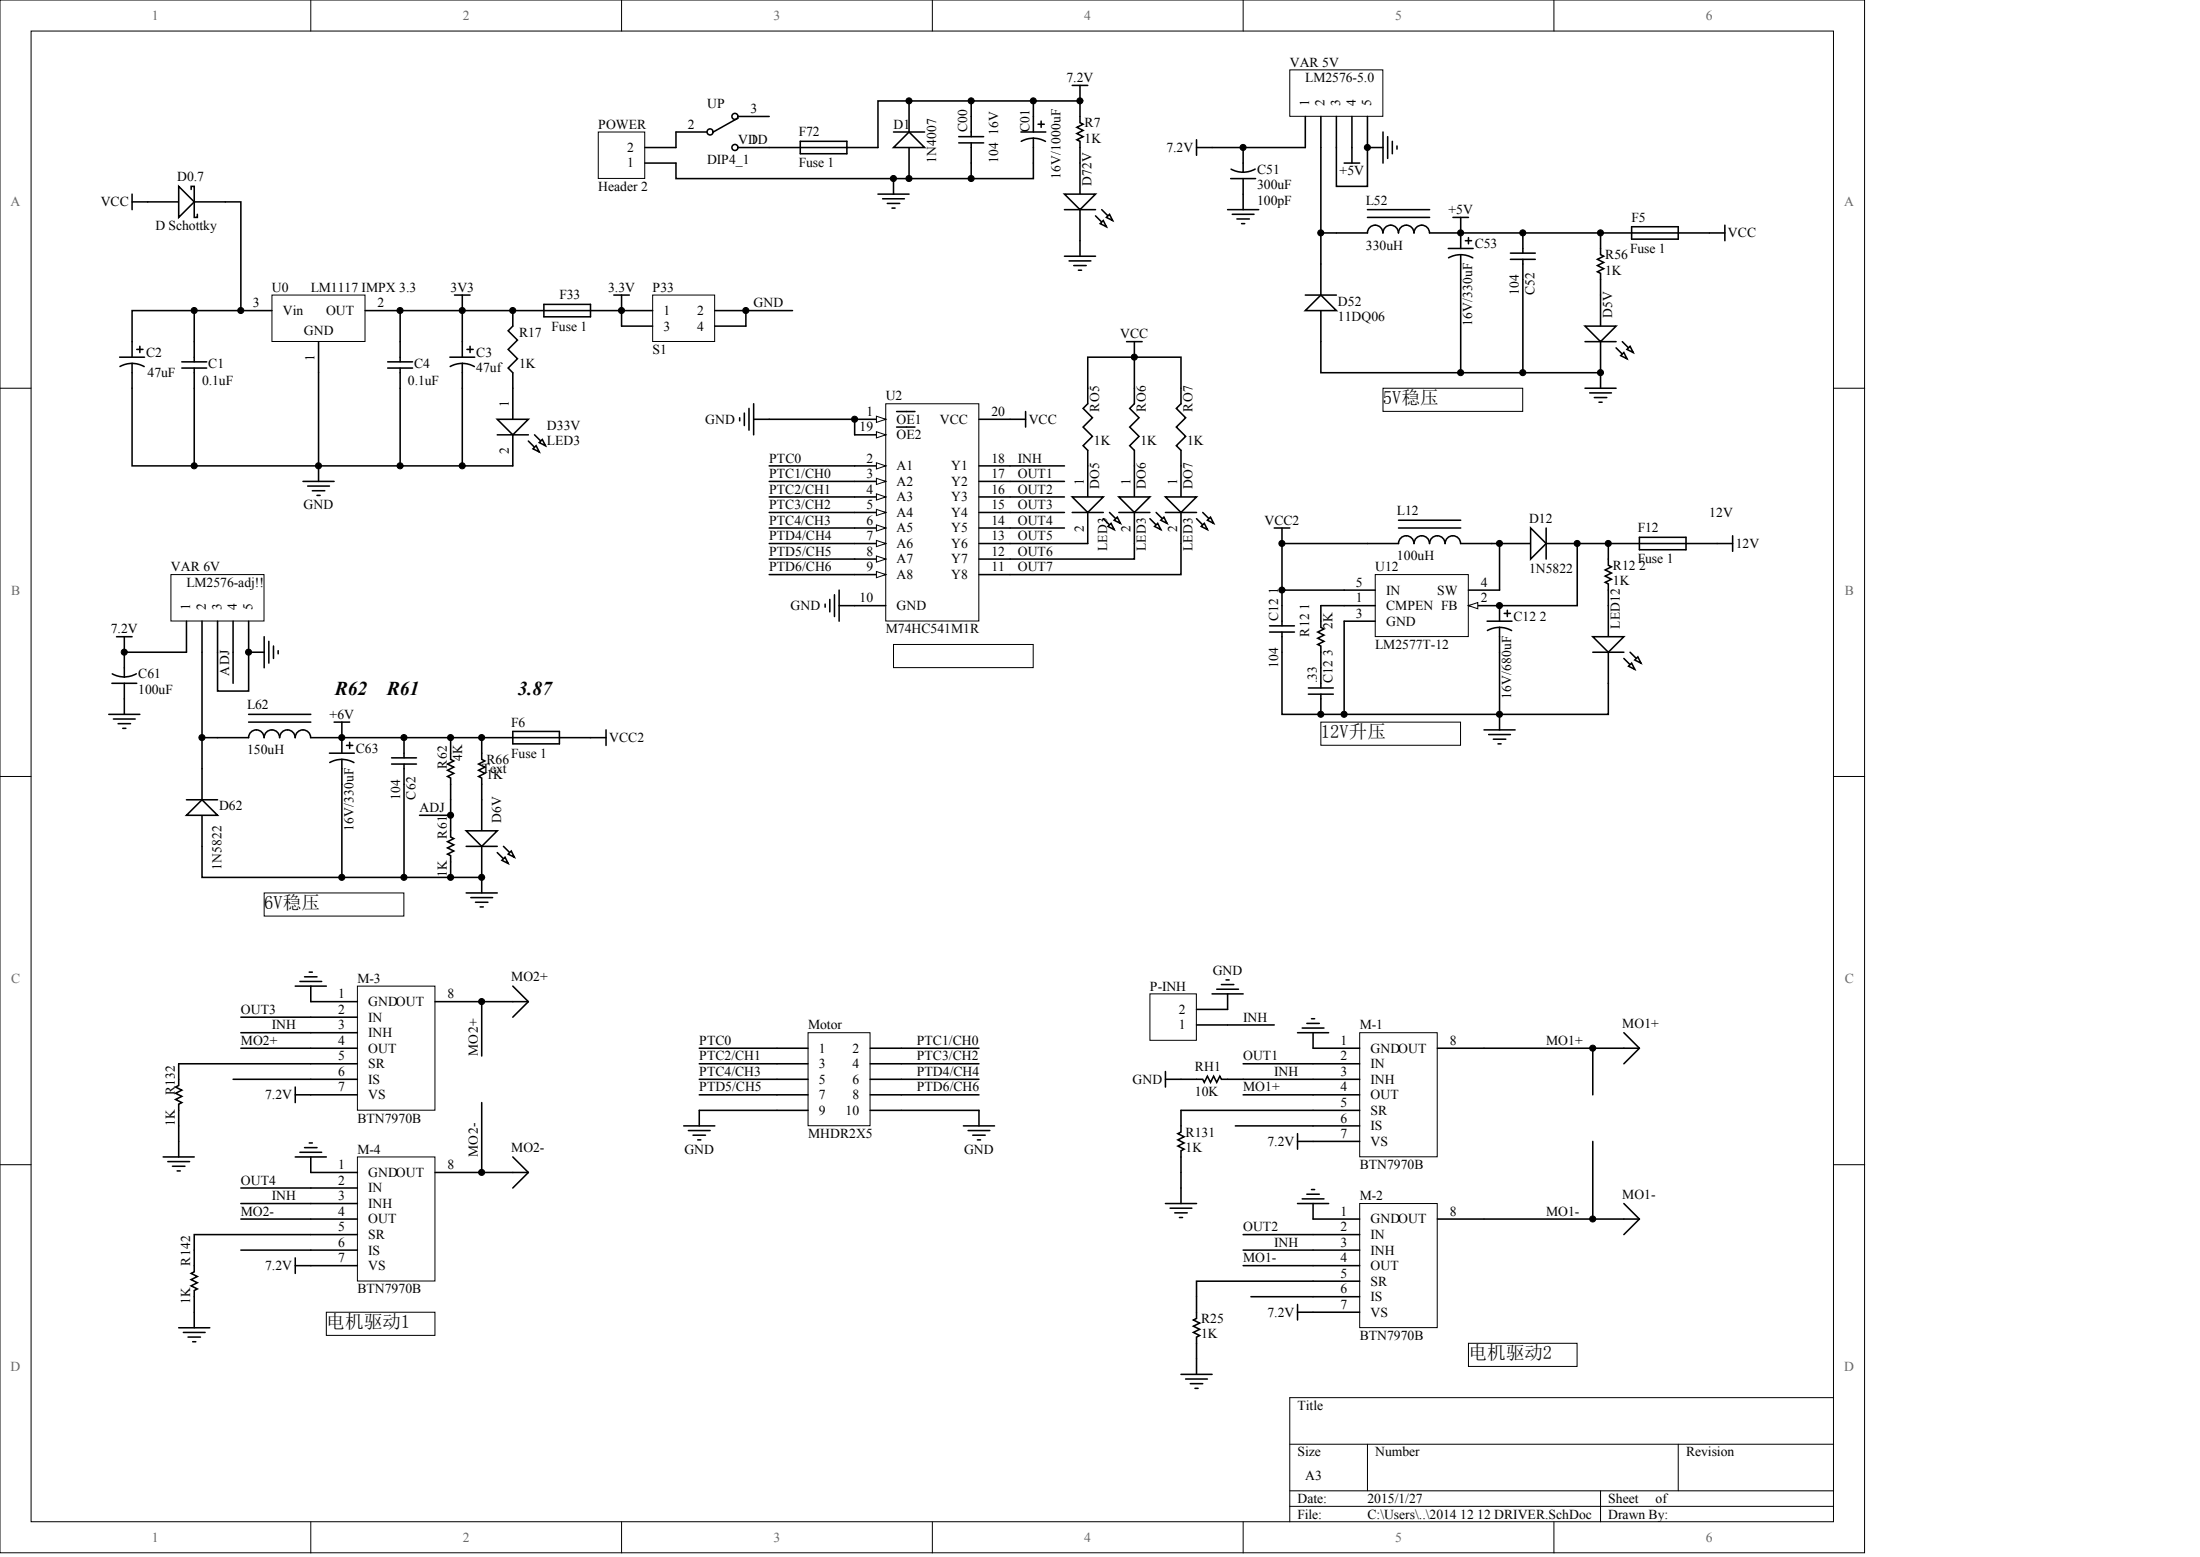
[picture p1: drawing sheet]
<svg xmlns="http://www.w3.org/2000/svg" width="840mm" height="594mm" viewBox="0 0 840 594" stroke-linecap="round" stroke-linejoin="round" font-family="sans-serif">
<g fill="#fff" stroke="#000" stroke-width=".38">
<path d="M0 0h711.6v592.5h-711.6z"/>
<path d="M11.9 11.9h687.8v568.7h-687.8z"/>
</g>
<g fill="none" stroke="#000" stroke-width=".38">
<path d="M118.6 0v11.9M237.2 0v11.9M355.8 0v11.9M474.4 0v11.9M593 0v11.9M0 148.1h11.9M699.8 148.1h11.9M0 296.3h11.9M699.8 296.3h11.9M0 444.4h11.9M699.8 444.4h11.9M699.8 533.3h-207.6v47.4"/>
<path d="M492.2 551.1h207.6M521.9 551.1v17.7M640.5 551.1v17.7M492.2 568.8h207.6M492.2 574.8h207.6M610.8 568.8v11.9M118.6 580.7v11.8M237.2 580.7v11.8M355.8 580.7v11.8M474.4 580.7v11.8M593 580.7v11.8"/>
</g>
<g fill="none" stroke="#000" stroke-width=".59">
<path d="M74.1 118.5h-23.7v17.8M151.2 118.5h1.5M234.3 112.6h5.9M237.2 112.6v5.9M45.7 136.3h9.5M50.4 138.7v39.1h23.7M50.4 138.7l2.7 .4 1.9 .8M50.4 138.7l-2.7 .3-1.9 .8M52.2 133.3h2.4M53.4 132.1v2.4M69.4 138.1h9.5M74.1 130.4v7.7"/>
<path d="M148 138.1h9.5M171.7 136.3h9.5M176.4 138.7l2.7 .4 1.9 .8M176.4 138.7l-2.7 .3-1.9 .8M176.4 136.3v-17.8h-23.7v19.6M176.4 138.7v39.1h-23.7v-37.4M178.2 133.3h2.4M179.4 132.1v2.4M69.4 140.4h9.5M74.1 140.4v7.7M121.6 142.2v35.6M148 140.4h9.5"/>
<path d="M195.7 148.1v11.9M195.7 165.9v11.9"/>
</g>
<path d="M189.8 160h11.8l-5.9 5.9z" fill="#fff" stroke="#000" stroke-width=".59"/>
<path d="M201.6 168.3l4.2 4.1M204 165.9l4.2 4.2" fill="none" stroke="#000" stroke-width=".59"/>
<g fill="#fff" stroke="#000" stroke-width=".59">
<path d="M203.4 171.2l1.2-1.1 1.2 2.3z"/>
<path d="M205.8 168.9l1.2-1.2 1.2 2.4z"/>
</g>
<path d="M176.4 118.5h19.3v5.9l-1.8 1.8 3.6 3.6-3.6 3.5 3.6 3.6-3.6 3.5 1.8 1.8v5.9M74.1 148.1v29.7h78.6M121.6 177.8v5.9M189.8 165.9h11.8M115.6 183.7h11.9M117.4 185.5h8.3M119.2 187.2h4.7M121 189h1.2" fill="none" stroke="#000" stroke-width=".59"/>
<path d="M103.8 112.6h35.5v17.7h-35.5z" fill="#fff" stroke="#000" stroke-width=".38"/>
<path d="M50.4 74.1v5.9M50.4 77h17.8M74.1 77h11.9M91.9 118.5h11.9M139.4 118.5h11.8M121.6 130.4v11.8" fill="none" stroke="#000" stroke-width=".59"/>
<path d="M68.2 71.1l5.9 5.9-5.9 6z" fill="#fff" stroke="#000" stroke-width=".59"/>
<path d="M456.6 53.3v6M456.6 56.3h6M521.9 56.3h5.9M527.8 50.4v11.8M529.6 52.1v8.3M531.4 53.9v4.8M533.1 55.7v1.2M72.9 72.3v-1.2h1.2v11.9h1.2v-1.2M86 77h5.9v41.5h-17.8v11.9" fill="none" stroke="#000" stroke-width=".59"/>
<path d="M492.2 26.7h35.6v17.7h-35.6z" fill="#fff" stroke="#000" stroke-width=".38"/>
<g fill="none" stroke="#000" stroke-width=".59">
<path d="M474.4 56.3v9.5M498.2 44.4v11.9h-35.6M504.1 44.4v11.9M510 44.4v26.7h11.9v-26.7M515.9 44.4v17.8M468.5 80h11.9M469.7 68.1h9.5M469.8 64.5l2.6 1 2 .2M474.4 68.1v11.9M479 64.5l-2.5 1-2.1 .2M513 62.2h5.9M470.3 81.8h8.3"/>
<path d="M472.1 83.5h4.7M473.8 85.3h1.2M610.8 88.9h47.5M622.7 86.5h17.8v4.8h-17.8zM658.3 85.9v5.9M610.8 112.6v11.8M610.8 130.4v11.8"/>
</g>
<path d="M604.9 124.4h11.9l-6 6z" fill="#fff" stroke="#000" stroke-width=".59"/>
<path d="M616.8 132.7l4.1 4.2M619.1 130.4l4.2 4.1" fill="none" stroke="#000" stroke-width=".59"/>
<g fill="#fff" stroke="#000" stroke-width=".59">
<path d="M618.5 135.7l1.2-1.2 1.2 2.4z"/>
<path d="M620.9 133.3l1.2-1.2 1.2 2.4z"/>
</g>
<g fill="none" stroke="#000" stroke-width=".59">
<path d="M521.9 80h23.7M521.9 83h23.7M527.7 88.9a2.94 2.94 0 0 0-2.9-3 2.94 2.94 0 0 0-2.9 3h-17.8M527.8 88.9a2.97 2.97 0 0 1 3-3 2.97 2.97 0 0 1 2.9 3 2.97 2.97 0 0 1 3-3 2.97 2.97 0 0 1 3 3 2.97 2.97 0 0 1 2.9-3 2.97 2.97 0 0 1 3 3h65.2v8.3l1.2 .6-2.4 1.2 2.4 1.1-2.4 1.2 2.4 1.2-2.4 1.2 1.2 .6v8.3M552.7 94.8h9.5M554.5 83h5.9M557.5 97.2l2 .2 2.6 1M557.5 97.2l-2.8 .4-1.9 .8M557.5 97.2v45h23.7v-43.2M557.5 83v11.8M559.2 91.8h2.4M560.4 90.7v2.3"/>
<path d="M576.4 96.6h9.5M576.4 99h9.5M581.2 88.9v7.7M504.1 118.5v23.7h53.4M504.1 100.7v11.9M604.9 130.4h11.9M581.2 142.2h29.6v5.9M604.9 148.1h11.9M606.7 149.9h8.3M608.5 151.7h4.7M610.2 153.5h1.2"/>
</g>
<path d="M498.2 118.5l5.9-5.9 5.9 5.9z" fill="#fff" stroke="#000" stroke-width=".59"/>
<path d="M504.1 56.3v44.4M498.2 112.6h11.8" fill="none" stroke="#000" stroke-width=".59"/>
<path d="M518.9 394h29.6v47.4h-29.6z" fill="#fff" stroke="#000" stroke-width=".38"/>
<g fill="none" stroke="#000" stroke-width=".59">
<path d="M495.2 394h11.9M497 392.3h8.3M498.8 390.5h4.7M500.5 388.7h1.2M501.1 394v6h17.8M548.6 400h59.3v17.7M474.4 405.9h44.5M474.4 411.8h44.5M474.4 417.7h44.5M495.2 435.5h23.7M495.2 432.5v6M501.1 429.6h17.8"/>
<path d="M518.9 423.7h-68.2v8.3l-1.2 .5 2.4 1.2-2.4 1.2 2.4 1.2-2.4 1.2 2.4 1.2-1.2 .6v8.3M607.9 435.5v29.6h-41.5M444.8 459.2h11.8M450.7 453.3v5.9M495.2 459.2h11.9M497 457.4h8.3M498.8 455.7h4.7M500.5 453.9h1.2M501.1 459.2v5.9M446.6 461h8.3M448.3 462.8h4.8M450.1 464.5h1.2"/>
<path d="M474.4 471.1h26.7M474.4 477h26.7M474.4 482.9h26.7M495.2 497.7v6M501.1 488.8h-44.5v14.3l-1.1 .6 2.3 1.1-2.3 1.2 2.3 1.2-2.3 1.2 2.3 1.2-1.2 .6v14.2M495.2 500.7h5.9M450.7 524.4h11.9M452.5 526.2h8.3M454.3 527.9h4.7M456.1 529.7h1.1"/>
</g>
<path d="M518.9 459.2h29.6v47.4h-29.6z" fill="#fff" stroke="#000" stroke-width=".38"/>
<g fill="none" stroke="#000" stroke-width=".59">
<path d="M293.6 56.3h41.5M305.4 53.9h17.8v4.8h-17.8zM335.1 74.1h11.8M336.8 75.8h8.4M338.6 77.6h4.8M340.4 79.4h1.2M341 68.1v6M412.2 62.2v11.9M412.2 80v17.8M406.2 97.8h11.9M408 99.5h8.3M409.8 101.3h4.7"/>
<path d="M411.6 103.1h1.2M607.9 400h17.8M619.7 394l6 6M625.7 400l-6 5.9M619.7 459.2l6 5.9M501.1 465.1h17.8M501.1 471.1h17.8M501.1 477h17.8M548.6 465.1h17.8M607.9 465.1h17.8M625.7 465.1l-6 6M501.1 482.9h17.8"/>
<path d="M501.1 488.8h17.8M501.1 494.8h17.8M501.1 500.7h17.8"/>
</g>
<path d="M406.2 74.1h11.9l-5.9 5.9z" fill="#fff" stroke="#000" stroke-width=".59"/>
<path d="M420.5 80l4.1 4.1M418.1 82.4l4.1 4.1" fill="none" stroke="#000" stroke-width=".59"/>
<g fill="#fff" stroke="#000" stroke-width=".59">
<path d="M419.9 85.3l1.2-1.2 1.1 2.4z"/>
<path d="M422.2 83l1.2-1.2 1.2 2.3z"/>
</g>
<path d="M346.9 38.5v11.9M412.2 38.5v8.3l1.2 .6-2.4 1.2 2.4 1.2-2.4 1.2 2.4 1.1-2.4 1.2 1.2 .6v8.3M346.9 56.3v11.8M365.9 52.1h9.5M365.9 54.5h9.5M370.7 44.4v7.7M370.7 54.5v7.7M406.2 80h11.9" fill="none" stroke="#000" stroke-width=".59"/>
<path d="M341 56.3l5.9-5.9 6 5.9z" fill="#fff" stroke="#000" stroke-width=".59"/>
<path d="M341 50.4h11.9M389.6 50.4h9.5M394.4 52.7l2.7 .4 1.9 .9M394.4 52.7l-2.7 .4-1.9 .8M394.4 44.4v6M394.4 52.7v9.5M396.2 47.4h2.3M397.3 46.2v2.4" fill="none" stroke="#000" stroke-width=".59"/>
<path d="M228.3 50.4h17.8v17.7h-17.8z" fill="#fff" stroke="#000" stroke-width=".38"/>
<g fill="none" stroke="#000" stroke-width=".59">
<path d="M370.7 38.5v5.9M394.4 38.5v5.9M409.2 32.6h5.9M412.2 32.6v5.9h-77.1v17.8M269.8 50.4h-11.8v5.9h-11.9M281.7 56.3h11.9M281.7 45l-9.5 5.4M281.7 44.4h11.9M246.1 62.2h11.9v5.9h136.4v-5.9M370.7 62.2v5.9"/>
<circle cx="271" cy="50.3" r="1.16"/>
<circle cx="280.5" cy="44.4" r="1.16"/>
<circle cx="280.5" cy="56.3" r="1.16"/>
</g>
<path d="M136.4 376.3h29.6v47.3h-29.6z" fill="#fff" stroke="#000" stroke-width=".38"/>
<g fill="none" stroke="#000" stroke-width=".59">
<path d="M112.7 376.3h11.8M114.5 374.5h8.3M116.2 372.7h4.8M118 370.9h1.2M118.6 376.3v5.9h17.8M91.9 388.1h44.5M91.9 394h44.5M91.9 400h44.5M166.1 382.2h17.7v20.7M112.7 417.7h23.7M112.7 414.8v5.9M118.6 411.8h17.8"/>
<path d="M136.4 405.9h-68.2v8.3l-1.2 .6 2.4 1.2-2.4 1.1 2.4 1.2-2.4 1.2 2.4 1.2-1.2 .6v8.3M68.2 435.5v5.9M114.5 439.7h8.3M116.2 437.9h4.8M118 436.1h1.2M183.8 420.7v26.7M62.3 441.4h11.8M64 443.2h8.4M65.8 445h4.8M67.6 446.8h1.2M91.9 453.3h26.7M91.9 459.2h26.7"/>
<path d="M112.7 441.4h11.8M118.6 441.4v6M91.9 465.1h26.7M112.7 479.9v6M118.6 471.1h-44.5v14.2l-1.2 .6 2.4 1.2-2.4 1.1 2.4 1.2-2.4 1.2 2.4 1.2-1.2 .6v14.2M112.7 482.9h5.9M68.2 506.6h11.9M70 508.4h8.3M71.8 510.2h4.7M73.5 511.9h1.2"/>
</g>
<path d="M136.4 441.4h29.6v47.4h-29.6z" fill="#fff" stroke="#000" stroke-width=".38"/>
<g fill="none" stroke="#000" stroke-width=".59">
<path d="M195.7 376.3l5.9 5.9M183.8 382.2h17.8M201.6 382.2l-5.9 5.9M89 411.8h29.6M444.8 411.8h14.2l.6 1.2 1.2-2.4 1.2 2.4 1.2-2.4 1.2 2.4 1.1-2.4 .6 1.2h8.3M444.8 408.8v6M471.5 429.6h29.6M118.6 447.4h17.8M118.6 453.3h17.8M118.6 459.2h17.8M166.1 447.4h35.5M195.7 441.4l5.9 6"/>
<path d="M201.6 447.4l-5.9 5.9M450.7 447.4v5.9M91.9 477h44.5M118.6 465.1h17.8M118.6 471.1h17.8M118.6 482.9h17.8M477.4 494.8h23.7"/>
</g>
<path d="M338 154.1h35.6v82.9h-35.6z" fill="#fff" stroke="#000" stroke-width=".38"/>
<path d="M326.2 160h11.8" fill="none" stroke="#000" stroke-width=".59"/>
<path d="M334.5 158.8l3.5 1.2-3.5 1.2z" fill="#fff" stroke="#000" stroke-width=".38"/>
<path d="M342.2 157h7M326.2 177.8h11.8" fill="none" stroke="#000" stroke-width=".59"/>
<path d="M334.5 176.6l3.5 1.2-3.5 1.1z" fill="#fff" stroke="#000" stroke-width=".38"/>
<path d="M326.2 183.7h11.8" fill="none" stroke="#000" stroke-width=".59"/>
<path d="M334.5 182.5l3.5 1.2-3.5 1.2z" fill="#fff" stroke="#000" stroke-width=".38"/>
<path d="M326.2 189.6h11.8" fill="none" stroke="#000" stroke-width=".59"/>
<path d="M334.5 188.4l3.5 1.2-3.5 1.2z" fill="#fff" stroke="#000" stroke-width=".38"/>
<path d="M326.2 195.5h11.8" fill="none" stroke="#000" stroke-width=".59"/>
<path d="M334.5 194.4l3.5 1.1-3.5 1.2z" fill="#fff" stroke="#000" stroke-width=".38"/>
<path d="M326.2 201.5h11.8" fill="none" stroke="#000" stroke-width=".59"/>
<path d="M334.5 200.3l3.5 1.2-3.5 1.1z" fill="#fff" stroke="#000" stroke-width=".38"/>
<path d="M326.2 207.4h11.8" fill="none" stroke="#000" stroke-width=".59"/>
<path d="M334.5 206.2l3.5 1.2-3.5 1.2z" fill="#fff" stroke="#000" stroke-width=".38"/>
<path d="M326.2 213.3h11.8" fill="none" stroke="#000" stroke-width=".59"/>
<path d="M334.5 212.1l3.5 1.2-3.5 1.2z" fill="#fff" stroke="#000" stroke-width=".38"/>
<path d="M326.2 219.2h11.8" fill="none" stroke="#000" stroke-width=".59"/>
<path d="M334.5 218.1l3.5 1.1-3.5 1.2z" fill="#fff" stroke="#000" stroke-width=".38"/>
<path d="M326.2 165.9h11.8M373.6 177.8h11.9M373.6 195.5h11.9M373.6 189.6h11.9M373.6 183.7h11.9M373.6 219.2h11.9M373.6 213.3h11.9M373.6 207.4h11.9M373.6 201.5h11.9M326.2 231.1h11.8" fill="none" stroke="#000" stroke-width=".59"/>
<path d="M334.5 164.7l3.5 1.2-3.5 1.2z" fill="#fff" stroke="#000" stroke-width=".38"/>
<g fill="none" stroke="#000" stroke-width=".59">
<path d="M282.3 159.4v1.2M284.1 157.6v4.8M285.8 155.8v8.3M287.6 160h38.6v5.9M287.6 154.1v11.8M373.6 160h17.8M391.4 157v5.9M176.4 177.8h19.3M293.6 177.8h32.6M342.2 162.9h7M385.5 177.8h20.7M293.6 183.7h32.6"/>
<path d="M293.6 189.6h32.6M293.6 195.5h32.6M385.5 183.7h20.7M385.5 189.6h20.7M385.5 195.5h20.7M293.6 201.5h32.6M293.6 207.4h32.6M293.6 213.3h32.6M293.6 219.2h32.6M385.5 201.5h20.7M314.9 230.5v1.2M316.7 228.7v4.8"/>
<path d="M318.5 226.9v8.3M320.2 225.2v11.8M320.2 231.1h6M68.2 429.6v5.9"/>
</g>
<g fill="#fff" stroke="#000" stroke-width=".38">
<path d="M527.8 148.1h53.3v8.9h-53.3z"/>
<path d="M341 245.9h53.3v8.8h-53.3z"/>
<path d="M124.5 500.7h41.5v8.8h-41.5z"/>
<path d="M560.4 512.5h41.5v8.9h-41.5z"/>
<path d="M438.9 379.2h17.7v17.7h-17.7z"/>
</g>
<path d="M385.5 207.4h29.6M432.9 207.4v5.9h-47.4M450.7 207.4v11.8h-65.2M462.6 379.2h11.8M464.4 377.4h8.3M466.1 375.7h4.8M467.9 373.9h1.2M468.5 379.2v5.9h-11.9M456.6 391.1h29.7" fill="none" stroke="#000" stroke-width=".59"/>
<path d="M524.8 219.2h35.6v23.7h-35.6z" fill="#fff" stroke="#000" stroke-width=".38"/>
<path d="M513 231.1h11.8M560.4 231.1h11.9" fill="none" stroke="#000" stroke-width=".59"/>
<path d="M560.4 231.1l3.6-1.2v2.4z" fill="#fff" stroke="#000" stroke-width=".38"/>
<path d="M486.3 201.5h5.9M489.3 201.5v5.9M613.8 207.4h41.5M625.7 205h17.8v4.8h-17.8zM513 225.2h11.8M513 237h11.8M560.4 225.2h11.9M613.8 231.1v11.8M613.8 248.9v11.8" fill="none" stroke="#000" stroke-width=".59"/>
<path d="M607.9 242.9h11.8l-5.9 6z" fill="#fff" stroke="#000" stroke-width=".59"/>
<path d="M619.7 251.2l4.2 4.2M622.1 248.9l4.2 4.1" fill="none" stroke="#000" stroke-width=".59"/>
<g fill="#fff" stroke="#000" stroke-width=".59">
<path d="M621.5 254.2l1.2-1.2 1.2 2.4z"/>
<path d="M623.9 251.8l1.2-1.2 1.2 2.4z"/>
</g>
<g fill="none" stroke="#000" stroke-width=".59">
<path d="M533.7 198.5h23.8M533.7 201.5h23.8M551.5 207.4a2.97 2.97 0 0 0-3-3 2.97 2.97 0 0 0-3 3 2.97 2.97 0 0 0-2.9-3 2.97 2.97 0 0 0-3 3 2.94 2.94 0 0 0-2.9-3 2.94 2.94 0 0 0-3 3h-11.8M557.4 207.4a2.94 2.94 0 0 0-2.9-3 2.94 2.94 0 0 0-3 3M557.5 207.4h11.8M613.8 207.4v8.3l1.2 .6-2.4 1.2 2.4 1.1-2.4 1.2 2.4 1.2-2.4 1.2 1.2 .6v8.3M567.5 237h9.5M572.3 239.4l2.7 .4 1.9 .8M572.3 239.4l-2.1 .2-2.5 1M572.3 231.1v5.9M572.3 239.4v9.5M574.1 234.1h2.3"/>
<path d="M575.3 232.9v2.3M607.9 248.9h11.8M566.4 278.5h11.8M572.3 272.6v5.9M568.1 280.3h8.3M569.9 282h4.8M571.7 283.8h1.2"/>
</g>
<path d="M504.1 275.5h53.3v8.9h-53.3z" fill="#fff" stroke="#000" stroke-width=".38"/>
<g fill="none" stroke="#000" stroke-width=".59">
<path d="M521.9 207.4h-32.6v31.4M569.3 207.4h3v17.8M572.3 207.4h11.8M590.1 207.4h11.8M613.8 207.4h-11.9v23.7h-29.6M655.3 207.4h5.9M661.2 204.4v5.9M484.5 238.8h9.5M489.3 225.2h23.7M513 231.1h-8.9v8.3l1.2 .6-2.4 1.2 2.4 1.1-2.4 1.2 2.4 1.2-2.4 1.2 1.2 .6v16M513 237v35.6M484.5 241.2h9.5"/>
<path d="M489.3 241.2v31.4h124.5v-11.9M572.3 248.9v23.7M499.3 262.5h9.5M499.3 264.9h9.5M504.1 264.9v7.7"/>
</g>
<path d="M584.1 201.5l6 5.9-6 5.9z" fill="#fff" stroke="#000" stroke-width=".59"/>
<path d="M590.1 201.5v11.8M44.5 242.9h5.9M47.4 242.9v6M94.9 248.9h5.9M100.8 242.9v11.9M102.6 244.7v8.3M104.4 246.5v4.7M106.2 248.3v1.2" fill="none" stroke="#000" stroke-width=".59"/>
<path d="M65.2 219.2h35.6v17.8h-35.6z" fill="#fff" stroke="#000" stroke-width=".38"/>
<g fill="none" stroke="#000" stroke-width=".59">
<path d="M71.2 237v11.9h-23.8v9.4M77.1 237v11.9M83 237v26.7h11.9v-26.7M89 237v11.9M52 257.1a9.5 9.5 0 0 1-9.2 0M41.5 272.6h11.9M42.7 260.7h9.5M43.3 274.3h8.3M45.1 276.1h4.7M46.9 277.9h1.1M47.4 260.7v11.9M195.7 279.1h17.8v4.7h-17.8z"/>
<path d="M231.3 278.5v5.9M183.8 281.5h47.5M183.8 305.2v11.8M183.8 322.9v11.9"/>
</g>
<path d="M177.9 317h11.9l-6 5.9z" fill="#fff" stroke="#000" stroke-width=".59"/>
<path d="M189.8 325.3l4.1 4.1M192.1 322.9l4.2 4.2" fill="none" stroke="#000" stroke-width=".59"/>
<g fill="#fff" stroke="#000" stroke-width=".59">
<path d="M191.6 328.3l1.1-1.2 1.2 2.3z"/>
<path d="M193.9 325.9l1.2-1.2 1.2 2.4z"/>
</g>
<g fill="none" stroke="#000" stroke-width=".59">
<path d="M94.9 275.5h23.7M94.9 272.6h23.7M127.5 275.5h5.9M130.5 275.5v11.9M77.1 293.3v11.9M100.8 281.5a2.94 2.94 0 0 0-3-3 2.94 2.94 0 0 0-2.9 3h-17.8M106.7 281.5a2.94 2.94 0 0 0-2.9-3 2.94 2.94 0 0 0-3 3M112.6 281.5a2.94 2.94 0 0 0-2.9-3 2.94 2.94 0 0 0-3 3M112.7 281.5a2.97 2.97 0 0 1 2.9-3 2.97 2.97 0 0 1 3 3h65.2v8.2l1.2 .6-2.3 1.2 2.3 1.2-2.3 1.2 2.3 1.2-2.3 1.2 1.1 .6v8.3M125.7 287.4h9.5M130.5 289.7l2 .3 2.6 1M130.5 289.7l-2.7 .4-2 .8"/>
<path d="M130.5 289.7v45.1h23.7v-43.3M132.2 284.4h2.4M133.4 283.2v2.4M149.4 289.2h9.5M149.4 291.5h9.5M154.2 281.5v7.7M77.1 311.1v23.7h53.4M154.2 334.8h29.6v5.9M177.9 322.9h11.9M177.9 340.7h11.9M179.7 342.5h8.3M181.5 344.3h4.7"/>
<path d="M183.3 346h1.1"/>
</g>
<path d="M71.2 311.1l5.9-5.9 5.9 5.9z" fill="#fff" stroke="#000" stroke-width=".59"/>
<path d="M77.1 248.9v44.4M71.2 305.2h11.8" fill="none" stroke="#000" stroke-width=".59"/>
<path d="M100.8 340.7h53.3v8.8h-53.3z" fill="#fff" stroke="#000" stroke-width=".38"/>
<path d="M89 248.9v11.8M172 281.5v8.2l1.2 .6-2.4 1.2 2.4 1.2-2.4 1.2 2.4 1.2-2.4 1.2 1.2 .6v14.2h-11.9M172 311.1v8.3l1.2 .6-2.4 1.2 2.4 1.1-2.4 1.2 2.4 1.2-2.4 1.2 1.2 .6v8.3" fill="none" stroke="#000" stroke-width=".59"/>
<path d="M308.4 394h23.6v35.5h-23.6z" fill="#fff" stroke="#000" stroke-width=".38"/>
<g fill="none" stroke="#000" stroke-width=".59">
<path d="M173.5 112.6h5.9M176.4 112.6v5.9M195.7 118.5h41.5M207.6 116.1h17.8v4.8h-17.8zM415.1 177.8v11.8M415.1 195.5v11.9M266.9 400h41.5M332.1 400h41.5M266.9 405.9h41.5M266.9 411.8h41.5M266.9 417.7h41.5M332.1 405.9h41.5"/>
<path d="M332.1 411.8h41.5M332.1 417.7h41.5M260.9 429.6h11.9M262.7 431.4h8.3M264.5 433.1h4.7M266.3 434.9h1.2M308.4 423.7h-41.5v5.9M332.1 423.7h41.5v5.9M367.7 429.6h11.8M369.5 431.4h8.3M371.2 433.1h4.8M373 434.9h1.2"/>
</g>
<path d="M409.2 189.6h11.9l-6 5.9z" fill="#fff" stroke="#000" stroke-width=".59"/>
<path d="M421.1 197.9l4.1 4.2M423.4 195.5l4.2 4.2" fill="none" stroke="#000" stroke-width=".59"/>
<g fill="#fff" stroke="#000" stroke-width=".59">
<path d="M422.8 200.9l1.2-1.2 1.2 2.4z"/>
<path d="M425.2 198.5l1.2-1.2 1.2 2.4z"/>
</g>
<path d="M415.1 148.1v6l-1.7 1.7 3.5 3.6-3.5 3.5 3.5 3.6-3.5 3.6 1.7 1.7v6M432.9 177.8v11.8M409.2 195.5h11.9M432.9 195.5v11.9" fill="none" stroke="#000" stroke-width=".59"/>
<path d="M427 189.6h11.9l-6 5.9z" fill="#fff" stroke="#000" stroke-width=".59"/>
<path d="M438.9 197.9l4.1 4.2M441.2 195.5l4.2 4.2" fill="none" stroke="#000" stroke-width=".59"/>
<g fill="#fff" stroke="#000" stroke-width=".59">
<path d="M440.6 200.9l1.2-1.2 1.2 2.4z"/>
<path d="M443 198.5l1.2-1.2 1.2 2.4z"/>
</g>
<path d="M432.9 148.1v6l-1.8 1.7 3.6 3.6-3.6 3.5 3.6 3.6-3.6 3.6 1.8 1.7v6M450.7 177.8v11.8M427 195.5h11.9M450.7 195.5v11.9" fill="none" stroke="#000" stroke-width=".59"/>
<path d="M444.8 189.6h11.8l-5.9 5.9z" fill="#fff" stroke="#000" stroke-width=".59"/>
<path d="M456.6 197.9l4.2 4.2M459 195.5l4.2 4.2" fill="none" stroke="#000" stroke-width=".59"/>
<g fill="#fff" stroke="#000" stroke-width=".59">
<path d="M458.4 200.9l1.2-1.2 1.2 2.4z"/>
<path d="M460.8 198.5l1.2-1.2 1.2 2.4z"/>
</g>
<path d="M430 130.4h5.9M432.9 130.4v17.7M415.1 148.1v-11.8h35.6v17.8l-1.8 1.7 3.6 3.6-3.6 3.5 3.6 3.6-3.6 3.6 1.8 1.7v6M444.8 195.5h11.8" fill="none" stroke="#000" stroke-width=".59"/>
<path d="M249.1 112.6h23.6v17.7h-23.6z" fill="#fff" stroke="#000" stroke-width=".38"/>
<path d="M249.1 118.5h-11.9v5.9h11.9M272.8 118.5h11.9M302.5 118.5h-17.8v5.9h-11.9" fill="none" stroke="#000" stroke-width=".59"/>
<g fill="#000" stroke="#000" stroke-width=".38">
<circle cx="346.9" cy="38.5" r="1.16"/>
<circle cx="370.6" cy="38.5" r="1.16"/>
<circle cx="394.3" cy="38.5" r="1.16"/>
<circle cx="412.1" cy="38.5" r="1.16"/>
<circle cx="474.4" cy="56.3" r="1.16"/>
<circle cx="521.8" cy="56.3" r="1.16"/>
<circle cx="341" cy="68.1" r="1.16"/>
<circle cx="346.9" cy="68.1" r="1.16"/>
<circle cx="370.6" cy="68.1" r="1.16"/>
<circle cx="504.1" cy="88.9" r="1.16"/>
<circle cx="557.4" cy="88.9" r="1.16"/>
<circle cx="581.2" cy="88.9" r="1.16"/>
<circle cx="610.8" cy="88.9" r="1.16"/>
<circle cx="74.1" cy="118.5" r="1.16"/>
<circle cx="91.9" cy="118.5" r="1.16"/>
<circle cx="152.7" cy="118.5" r="1.16"/>
<circle cx="176.4" cy="118.5" r="1.16"/>
<circle cx="195.7" cy="118.5" r="1.16"/>
<circle cx="237.2" cy="118.5" r="1.16"/>
<circle cx="284.6" cy="118.5" r="1.16"/>
<circle cx="432.9" cy="136.3" r="1.16"/>
<circle cx="326.1" cy="160" r="1.16"/>
<circle cx="557.4" cy="142.2" r="1.16"/>
<circle cx="581.2" cy="142.2" r="1.16"/>
<circle cx="610.8" cy="142.2" r="1.16"/>
<circle cx="74.1" cy="177.7" r="1.16"/>
<circle cx="121.5" cy="177.7" r="1.16"/>
<circle cx="152.7" cy="177.7" r="1.16"/>
<circle cx="176.4" cy="177.7" r="1.16"/>
<circle cx="489.2" cy="207.4" r="1.16"/>
<circle cx="572.3" cy="207.4" r="1.16"/>
<circle cx="601.9" cy="207.4" r="1.16"/>
<circle cx="613.8" cy="207.4" r="1.16"/>
<circle cx="489.2" cy="225.1" r="1.16"/>
<circle cx="572.3" cy="231.1" r="1.16"/>
<circle cx="47.4" cy="248.8" r="1.16"/>
<circle cx="94.9" cy="248.8" r="1.16"/>
<circle cx="504.1" cy="272.5" r="1.16"/>
<circle cx="513" cy="272.5" r="1.16"/>
<circle cx="572.3" cy="272.5" r="1.16"/>
<circle cx="77.1" cy="281.4" r="1.16"/>
<circle cx="130.4" cy="281.4" r="1.16"/>
<circle cx="154.2" cy="281.4" r="1.16"/>
<circle cx="172" cy="281.4" r="1.16"/>
<circle cx="183.8" cy="281.4" r="1.16"/>
<circle cx="172" cy="311" r="1.16"/>
<circle cx="130.4" cy="334.8" r="1.16"/>
<circle cx="154.2" cy="334.8" r="1.16"/>
<circle cx="172" cy="334.8" r="1.16"/>
<circle cx="183.8" cy="334.8" r="1.16"/>
<circle cx="183.8" cy="382.2" r="1.16"/>
<circle cx="607.8" cy="399.9" r="1.16"/>
<circle cx="183.8" cy="447.3" r="1.16"/>
<circle cx="607.8" cy="465.1" r="1.16"/>
</g>
<g font-size="7.5">
<text x="127.7" y="265.1">R62</text>
<text x="147.6" y="265.1">R61</text>
<text x="197.6" y="265.1">3.87</text>
</g>
<g font-size="7.1">
<text x="527.8" y="154.2">5V稳压</text>
<text x="504.1" y="281.6">12V升压</text>
<text x="100.8" y="346.8">6V稳压</text>
<text x="124.5" y="506.8">电机驱动1</text>
<text x="560.4" y="518.6">电机驱动2</text>
</g>
<g font-size="5.2" fill="#696969">
<text x="58" y="7.6">1</text>
<text x="176.6" y="7.6">2</text>
<text x="295.2" y="7.6">3</text>
<text x="413.8" y="7.6">4</text>
<text x="532.4" y="7.6">5</text>
<text x="651" y="7.6">6</text>
<text x="4" y="78.7">A</text>
<text x="703.8" y="78.7">A</text>
<text x="4.2" y="226.8">B</text>
<text x="704" y="226.8">B</text>
<text x="4.2" y="375">C</text>
<text x="704" y="375">C</text>
<text x="4" y="523.1">D</text>
<text x="703.8" y="523.1">D</text>
<text x="58" y="588.3">1</text>
<text x="176.6" y="588.3">2</text>
<text x="295.2" y="588.3">3</text>
<text x="413.8" y="588.3">4</text>
<text x="532.4" y="588.3">5</text>
<text x="651" y="588.3">6</text>
</g>
<g font-size="5.2">
<text x="492.2" y="25.4">VAR 5V</text>
<text x="407" y="31.3">7.2V</text>
<text x="498.2" y="31.3">LM2576-5.0</text>
<text x="269.8" y="41.4">UP</text>
<text x="499.6" y="40.3" transform="rotate(-90 499.6 40.3)">1</text>
<text x="505.5" y="40.3" transform="rotate(-90 505.5 40.3)">2</text>
<text x="511.5" y="40.3" transform="rotate(-90 511.5 40.3)">3</text>
<text x="517.4" y="40.3" transform="rotate(-90 517.4 40.3)">4</text>
<text x="523.3" y="40.3" transform="rotate(-90 523.3 40.3)">5</text>
<text x="286.4" y="43.2">3</text>
<text x="228.3" y="49.1">POWER</text>
<text x="262.5" y="49.1">2</text>
<text x="304.8" y="52.1">F72</text>
<text x="341" y="49.1">D1</text>
<text x="369.1" y="50.4" transform="rotate(-90 369.1 50.4)">C00</text>
<text x="381" y="51.5" transform="rotate(-90 381 51.5)">16V</text>
<text x="392.9" y="50.4" transform="rotate(-90 392.9 50.4)">C01</text>
<text x="413.9" y="48.5">R7</text>
<text x="239.4" y="58">2</text>
<text x="281.7" y="55">VDD</text>
<text x="286.4" y="55">1</text>
<text x="413.9" y="54.4">1K</text>
<text x="445.1" y="58">7.2V</text>
<text x="239.4" y="63.9">1</text>
<text x="269.8" y="62.7">DIP4_1</text>
<text x="304.8" y="63.9">Fuse 1</text>
<text x="357.3" y="62.2" transform="rotate(-90 357.3 62.2)">1N4007</text>
<text x="381" y="62.2" transform="rotate(-90 381 62.2)">104</text>
<text x="67.6" y="69.2">D0.7</text>
<text x="404.7" y="68.1" transform="rotate(-90 404.7 68.1)">16V/1000uF</text>
<text x="416.6" y="71.1" transform="rotate(-90 416.6 71.1)">D72V</text>
<text x="479.8" y="66.3">C51</text>
<text x="511.3" y="66.9">+5V</text>
<text x="228.3" y="72.8">Header 2</text>
<text x="479.8" y="72.2">300uF</text>
<text x="38.4" y="78.7">VCC</text>
<text x="479.8" y="78.1">100pF</text>
<text x="521.3" y="78.1">L52</text>
<text x="552.8" y="81.7">+5V</text>
<text x="59.3" y="87.6">D Schottky</text>
<text x="622.7" y="84.6">F5</text>
<text x="521.3" y="95.3">330uH</text>
<text x="562.8" y="94.7">C53</text>
<text x="659.5" y="90.6">VCC</text>
<text x="612.6" y="98.9">R56</text>
<text x="622.1" y="96.5">Fuse 1</text>
<text x="612.6" y="104.8">1K</text>
<text x="103.8" y="111.3">U0</text>
<text x="118.6" y="111.3">LM1117 IMPX 3.3</text>
<text x="171.9" y="111.3">3V3</text>
<text x="232.1" y="111.3">3.3V</text>
<text x="249.1" y="111.3">P33</text>
<text x="579.7" y="112.6" transform="rotate(-90 579.7 112.6)">104</text>
<text x="585.6" y="112.6" transform="rotate(-90 585.6 112.6)">C52</text>
<text x="96.4" y="117.2">3</text>
<text x="144.1" y="117.2">2</text>
<text x="213.5" y="114.3">F33</text>
<text x="287.6" y="117.2">GND</text>
<text x="510.6" y="116.6">D52</text>
<text x="107.9" y="120.2">Vin</text>
<text x="124.4" y="120.2">OUT</text>
<text x="253.2" y="120.2">1</text>
<text x="266" y="120.2">2</text>
<text x="510.6" y="122.6">11DQ06</text>
<text x="561.9" y="124.4" transform="rotate(-90 561.9 124.4)">16V/330uF</text>
<text x="615.3" y="121.5" transform="rotate(-90 615.3 121.5)">D5V</text>
<text x="115.9" y="127.9">GND</text>
<text x="198.1" y="128.5">R17</text>
<text x="210.5" y="126.1">Fuse 1</text>
<text x="253.2" y="126.1">3</text>
<text x="266" y="126.1">4</text>
<text x="427.5" y="129.1">VCC</text>
<text x="55.7" y="136.2">C2</text>
<text x="120.1" y="137.8" transform="rotate(-90 120.1 137.8)">1</text>
<text x="181.8" y="136.2">C3</text>
<text x="249.1" y="135">S1</text>
<text x="56.3" y="143.9">47uF</text>
<text x="79.5" y="140.3">C1</text>
<text x="158" y="140.3">C4</text>
<text x="181.8" y="142.1">47uf</text>
<text x="198.1" y="140.3">1K</text>
<text x="77.1" y="146.9">0.1uF</text>
<text x="155.7" y="146.9">0.1uF</text>
<text x="194.2" y="155.2" transform="rotate(-90 194.2 155.2)">1</text>
<text x="338" y="152.8">U2</text>
<text x="269.1" y="161.7">GND</text>
<text x="330.7" y="158.7">1</text>
<text x="342.2" y="161.7">OE1</text>
<text x="358.7" y="161.7">VCC</text>
<text x="378.4" y="158.7">20</text>
<text x="392.6" y="161.7">VCC</text>
<text x="419.5" y="157" transform="rotate(-90 419.5 157)">RO5</text>
<text x="437.3" y="157" transform="rotate(-90 437.3 157)">RO6</text>
<text x="455.1" y="157" transform="rotate(-90 455.1 157)">RO7</text>
<text x="208.8" y="164">D33V</text>
<text x="328.1" y="164.6">19</text>
<text x="342.2" y="167.6">OE2</text>
<text x="194.2" y="173.3" transform="rotate(-90 194.2 173.3)">2</text>
<text x="208.8" y="170">LED3</text>
<text x="417.5" y="170">1K</text>
<text x="435.3" y="170">1K</text>
<text x="453.1" y="170">1K</text>
<text x="293.6" y="176.5">PTC0</text>
<text x="330.7" y="176.5">2</text>
<text x="342.2" y="179.4">A1</text>
<text x="363.1" y="179.4">Y1</text>
<text x="378.4" y="176.5">18</text>
<text x="388.4" y="176.5">INH</text>
<text x="293.6" y="182.4">PTC1/CH0</text>
<text x="330.7" y="182.4">3</text>
<text x="342.2" y="185.4">A2</text>
<text x="363.1" y="185.4">Y2</text>
<text x="378.4" y="182.4">17</text>
<text x="388.4" y="182.4">OUT1</text>
<text x="413.6" y="184.9" transform="rotate(-90 413.6 184.9)">1</text>
<text x="431.4" y="184.9" transform="rotate(-90 431.4 184.9)">1</text>
<text x="449.2" y="184.9" transform="rotate(-90 449.2 184.9)">1</text>
<text x="293.6" y="188.3">PTC2/CH1</text>
<text x="330.7" y="188.3">4</text>
<text x="342.2" y="191.3">A3</text>
<text x="363.1" y="191.3">Y3</text>
<text x="378.4" y="188.3">16</text>
<text x="388.4" y="188.3">OUT2</text>
<text x="419.5" y="186.6" transform="rotate(-90 419.5 186.6)">DO5</text>
<text x="437.3" y="186.6" transform="rotate(-90 437.3 186.6)">DO6</text>
<text x="455.1" y="186.6" transform="rotate(-90 455.1 186.6)">DO7</text>
<text x="115.9" y="194.3">GND</text>
<text x="293.6" y="194.3">PTC3/CH2</text>
<text x="330.7" y="194.3">5</text>
<text x="342.2" y="197.2">A4</text>
<text x="363.1" y="197.2">Y4</text>
<text x="378.4" y="194.3">15</text>
<text x="388.4" y="194.3">OUT3</text>
<text x="533.1" y="196.6">L12</text>
<text x="652.3" y="197.2">12V</text>
<text x="293.6" y="200.2">PTC4/CH3</text>
<text x="330.7" y="200.2">6</text>
<text x="342.2" y="203.1">A5</text>
<text x="363.1" y="203.1">Y5</text>
<text x="378.4" y="200.2">14</text>
<text x="388.4" y="200.2">OUT4</text>
<text x="413.6" y="202.9" transform="rotate(-90 413.6 202.9)">2</text>
<text x="431.4" y="202.9" transform="rotate(-90 431.4 202.9)">2</text>
<text x="449.2" y="202.9" transform="rotate(-90 449.2 202.9)">2</text>
<text x="482.6" y="200.2">VCC2</text>
<text x="583.6" y="199.6">D12</text>
<text x="625.1" y="203.1">F12</text>
<text x="293.6" y="206.1">PTD4/CH4</text>
<text x="330.7" y="206.1">7</text>
<text x="342.2" y="209.1">A6</text>
<text x="363.1" y="209.1">Y6</text>
<text x="378.4" y="206.1">13</text>
<text x="388.4" y="206.1">OUT5</text>
<text x="662.4" y="209.1">12V</text>
<text x="293.6" y="212">PTD5/CH5</text>
<text x="330.7" y="212">8</text>
<text x="342.2" y="215">A7</text>
<text x="363.1" y="215">Y7</text>
<text x="378.4" y="212">12</text>
<text x="388.4" y="212">OUT6</text>
<text x="422.5" y="210.3" transform="rotate(-90 422.5 210.3)">LED3</text>
<text x="437.3" y="210.3" transform="rotate(-90 437.3 210.3)">LED3</text>
<text x="455.1" y="210.3" transform="rotate(-90 455.1 210.3)">LED3</text>
<text x="533.1" y="213.8">100uH</text>
<text x="625.1" y="215">Fuse 1</text>
<text x="65.2" y="218">VAR 6V</text>
<text x="293.6" y="218">PTD6/CH6</text>
<text x="330.7" y="218">9</text>
<text x="342.2" y="220.9">A8</text>
<text x="363.1" y="220.9">Y8</text>
<text x="378.4" y="218">11</text>
<text x="388.4" y="218">OUT7</text>
<text x="524.8" y="218">U12</text>
<text x="583.6" y="218.6">1N5822</text>
<text x="615.6" y="217.4">R12 2</text>
<text x="71.2" y="223.9">LM2576-adj!!</text>
<text x="487.7" y="226.8" transform="rotate(-90 487.7 226.8)">1</text>
<text x="517.5" y="223.9">5</text>
<text x="529" y="226.8">IN</text>
<text x="548.4" y="226.8">SW</text>
<text x="565.2" y="223.9">4</text>
<text x="615.6" y="223.3">1K</text>
<text x="72.6" y="232.9" transform="rotate(-90 72.6 232.9)">1</text>
<text x="78.5" y="232.9" transform="rotate(-90 78.5 232.9)">2</text>
<text x="84.5" y="232.9" transform="rotate(-90 84.5 232.9)">3</text>
<text x="90.4" y="232.9" transform="rotate(-90 90.4 232.9)">4</text>
<text x="96.3" y="232.9" transform="rotate(-90 96.3 232.9)">5</text>
<text x="301.7" y="232.8">GND</text>
<text x="328.1" y="229.8">10</text>
<text x="342.2" y="232.8">GND</text>
<text x="499.6" y="232.7" transform="rotate(-90 499.6 232.7)">1</text>
<text x="517.5" y="229.8">1</text>
<text x="529" y="232.8">CMPEN FB</text>
<text x="565.2" y="229.8">2</text>
<text x="487.7" y="237" transform="rotate(-90 487.7 237)">C12</text>
<text x="508.5" y="240" transform="rotate(-90 508.5 240)">2K</text>
<text x="517.5" y="235.7">3</text>
<text x="529" y="238.7">GND</text>
<text x="577.6" y="236.9">C12 2</text>
<text x="618.2" y="240" transform="rotate(-90 618.2 240)">LED12</text>
<text x="42.3" y="241.7">7.2V</text>
<text x="338" y="241.7">M74HC541M1R</text>
<text x="499.6" y="242.9" transform="rotate(-90 499.6 242.9)">R12</text>
<text x="508.5" y="250.5" transform="rotate(-90 508.5 250.5)">3</text>
<text x="524.8" y="247.6">LM2577T-12</text>
<text x="87.4" y="257.8" transform="rotate(-90 87.4 257.8)">ADJ</text>
<text x="487.7" y="254.8" transform="rotate(-90 487.7 254.8)">104</text>
<text x="52.8" y="258.8">C61</text>
<text x="502.6" y="260.7" transform="rotate(-90 502.6 260.7)">.33</text>
<text x="508.5" y="260.7" transform="rotate(-90 508.5 260.7)">C12</text>
<text x="52.8" y="264.8">100uF</text>
<text x="576.7" y="266.6" transform="rotate(-90 576.7 266.6)">16V/680uF</text>
<text x="94.3" y="270.7">L62</text>
<text x="125.8" y="274.2">+6V</text>
<text x="195.1" y="277.2">F6</text>
<text x="94.3" y="287.9">150uH</text>
<text x="135.8" y="287.3">C63</text>
<text x="232.5" y="283.1">VCC2</text>
<text x="170.5" y="293.3" transform="rotate(-90 170.5 293.3)">R62</text>
<text x="176.4" y="290.3" transform="rotate(-90 176.4 290.3)">4K</text>
<text x="185.6" y="291.4">R66</text>
<text x="195.1" y="289.1">Fuse 1</text>
<text x="183.8" y="295">Text</text>
<text x="185.6" y="297.4">1K</text>
<text x="152.7" y="305.2" transform="rotate(-90 152.7 305.2)">104</text>
<text x="158.6" y="305.2" transform="rotate(-90 158.6 305.2)">C62</text>
<text x="83.6" y="309.2">D62</text>
<text x="160.1" y="309.8">ADJ</text>
<text x="134.9" y="317" transform="rotate(-90 134.9 317)">16V/330uF</text>
<text x="191.2" y="314" transform="rotate(-90 191.2 314)">D6V</text>
<text x="170.5" y="320" transform="rotate(-90 170.5 320)">R61</text>
<text x="84.5" y="331.8" transform="rotate(-90 84.5 331.8)">1N5822</text>
<text x="170.5" y="334.8" transform="rotate(-90 170.5 334.8)">1K</text>
<text x="136.4" y="375">M-3</text>
<text x="195.1" y="374.4">MO2+</text>
<text x="438.9" y="377.9">P-INH</text>
<text x="462.8" y="372">GND</text>
<text x="129" y="380.9">1</text>
<text x="140.6" y="383.9">GNDOUT</text>
<text x="170.8" y="380.9">8</text>
<text x="91.9" y="386.8">OUT3</text>
<text x="129" y="386.8">2</text>
<text x="140.6" y="389.8">IN</text>
<text x="449.9" y="386.8">2</text>
<text x="474.4" y="389.8">INH</text>
<text x="103.8" y="392.8">INH</text>
<text x="129" y="392.8">3</text>
<text x="140.6" y="395.7">INH</text>
<text x="308.4" y="392.8">Motor</text>
<text x="449.9" y="392.8">1</text>
<text x="518.9" y="392.8">M-1</text>
<text x="619.1" y="392.2">MO1+</text>
<text x="91.9" y="398.7">MO2+</text>
<text x="129" y="398.7">4</text>
<text x="140.6" y="401.6">OUT</text>
<text x="266.9" y="398.7">PTC0</text>
<text x="312.5" y="401.6">1</text>
<text x="325.3" y="401.6">2</text>
<text x="349.9" y="398.7">PTC1/CH0</text>
<text x="511.6" y="398.7">1</text>
<text x="523.1" y="401.6">GNDOUT</text>
<text x="553.3" y="398.7">8</text>
<text x="590.1" y="398.7">MO1+</text>
<text x="129" y="404.6">5</text>
<text x="140.6" y="407.6">SR</text>
<text x="182.3" y="402.9" transform="rotate(-90 182.3 402.9)">MO2+</text>
<text x="266.9" y="404.6">PTC2/CH1</text>
<text x="312.5" y="407.6">3</text>
<text x="325.3" y="407.6">4</text>
<text x="349.9" y="404.6">PTC3/CH2</text>
<text x="474.4" y="404.6">OUT1</text>
<text x="511.6" y="404.6">2</text>
<text x="523.1" y="407.6">IN</text>
<text x="129" y="410.5">6</text>
<text x="140.6" y="413.5">IS</text>
<text x="266.9" y="410.5">PTC4/CH3</text>
<text x="312.5" y="413.5">5</text>
<text x="325.3" y="413.5">6</text>
<text x="349.9" y="410.5">PTD4/CH4</text>
<text x="432.2" y="413.5">GND</text>
<text x="456.1" y="408.8">RH1</text>
<text x="486.3" y="410.5">INH</text>
<text x="511.6" y="410.5">3</text>
<text x="523.1" y="413.5">INH</text>
<text x="66.7" y="417.7" transform="rotate(-90 66.7 417.7)">R132</text>
<text x="101.2" y="419.4">7.2V</text>
<text x="129" y="416.5">7</text>
<text x="140.6" y="419.4">VS</text>
<text x="266.9" y="416.5">PTD5/CH5</text>
<text x="312.5" y="419.4">7</text>
<text x="325.3" y="419.4">8</text>
<text x="349.9" y="416.5">PTD6/CH6</text>
<text x="456.1" y="418.2">10K</text>
<text x="474.4" y="416.5">MO1+</text>
<text x="511.6" y="416.5">4</text>
<text x="523.1" y="419.4">OUT</text>
<text x="312.5" y="425.3">9</text>
<text x="322.7" y="425.3">10</text>
<text x="511.6" y="422.4">5</text>
<text x="523.1" y="425.3">SR</text>
<text x="66.7" y="429.6" transform="rotate(-90 66.7 429.6)">1K</text>
<text x="136.4" y="428.3">BTN7970B</text>
<text x="511.6" y="428.3">6</text>
<text x="523.1" y="431.3">IS</text>
<text x="308.4" y="434.2">MHDR2X5</text>
<text x="452.5" y="433.6">R131</text>
<text x="483.7" y="437.2">7.2V</text>
<text x="511.6" y="434.2">7</text>
<text x="523.1" y="437.2">VS</text>
<text x="136.4" y="440.2">M-4</text>
<text x="182.3" y="441.4" transform="rotate(-90 182.3 441.4)">MO2-</text>
<text x="195.1" y="439.6">MO2-</text>
<text x="261.2" y="440.2">GND</text>
<text x="367.9" y="440.2">GND</text>
<text x="452.5" y="439.6">1K</text>
<text x="129" y="446.1">1</text>
<text x="140.6" y="449">GNDOUT</text>
<text x="170.8" y="446.1">8</text>
<text x="518.9" y="446.1">BTN7970B</text>
<text x="91.9" y="452">OUT4</text>
<text x="129" y="452">2</text>
<text x="140.6" y="455">IN</text>
<text x="103.8" y="457.9">INH</text>
<text x="129" y="457.9">3</text>
<text x="140.6" y="460.9">INH</text>
<text x="518.9" y="457.9">M-2</text>
<text x="619.1" y="457.3">MO1-</text>
<text x="91.9" y="463.9">MO2-</text>
<text x="129" y="463.9">4</text>
<text x="140.6" y="466.8">OUT</text>
<text x="511.6" y="463.9">1</text>
<text x="523.1" y="466.8">GNDOUT</text>
<text x="553.3" y="463.9">8</text>
<text x="590.1" y="463.9">MO1-</text>
<text x="129" y="469.8">5</text>
<text x="140.6" y="472.7">SR</text>
<text x="474.4" y="469.8">OUT2</text>
<text x="511.6" y="469.8">2</text>
<text x="523.1" y="472.7">IN</text>
<text x="129" y="475.7">6</text>
<text x="140.6" y="478.7">IS</text>
<text x="486.3" y="475.7">INH</text>
<text x="511.6" y="475.7">3</text>
<text x="523.1" y="478.7">INH</text>
<text x="72.6" y="482.9" transform="rotate(-90 72.6 482.9)">R142</text>
<text x="101.2" y="484.6">7.2V</text>
<text x="129" y="481.6">7</text>
<text x="140.6" y="484.6">VS</text>
<text x="474.4" y="481.6">MO1-</text>
<text x="511.6" y="481.6">4</text>
<text x="523.1" y="484.6">OUT</text>
<text x="511.6" y="487.6">5</text>
<text x="523.1" y="490.5">SR</text>
<text x="72.6" y="497.7" transform="rotate(-90 72.6 497.7)">1K</text>
<text x="136.4" y="493.5">BTN7970B</text>
<text x="511.6" y="493.5">6</text>
<text x="523.1" y="496.4">IS</text>
<text x="483.7" y="502.4">7.2V</text>
<text x="511.6" y="499.4">7</text>
<text x="523.1" y="502.4">VS</text>
<text x="458.4" y="504.7">R25</text>
<text x="458.4" y="510.7">1K</text>
<text x="518.9" y="511.3">BTN7970B</text>
<text x="495.2" y="537.9">Title</text>
<text x="495.2" y="555.7">Size</text>
<text x="524.8" y="555.7">Number</text>
<text x="643.5" y="555.7">Revision</text>
<text x="498.2" y="564.6">A3</text>
<text x="495.2" y="573.5">Date:</text>
<text x="521.9" y="573.5">2015/1/27</text>
<text x="613.8" y="573.5">Sheet</text>
<text x="631.9" y="573.5">of</text>
<text x="495.2" y="579.4">File:</text>
<text x="521.9" y="579.4">C:\Users\..\2014 12 12 DRIVER.SchDoc</text>
<text x="613.8" y="579.4">Drawn By:</text>
</g>
</svg>
